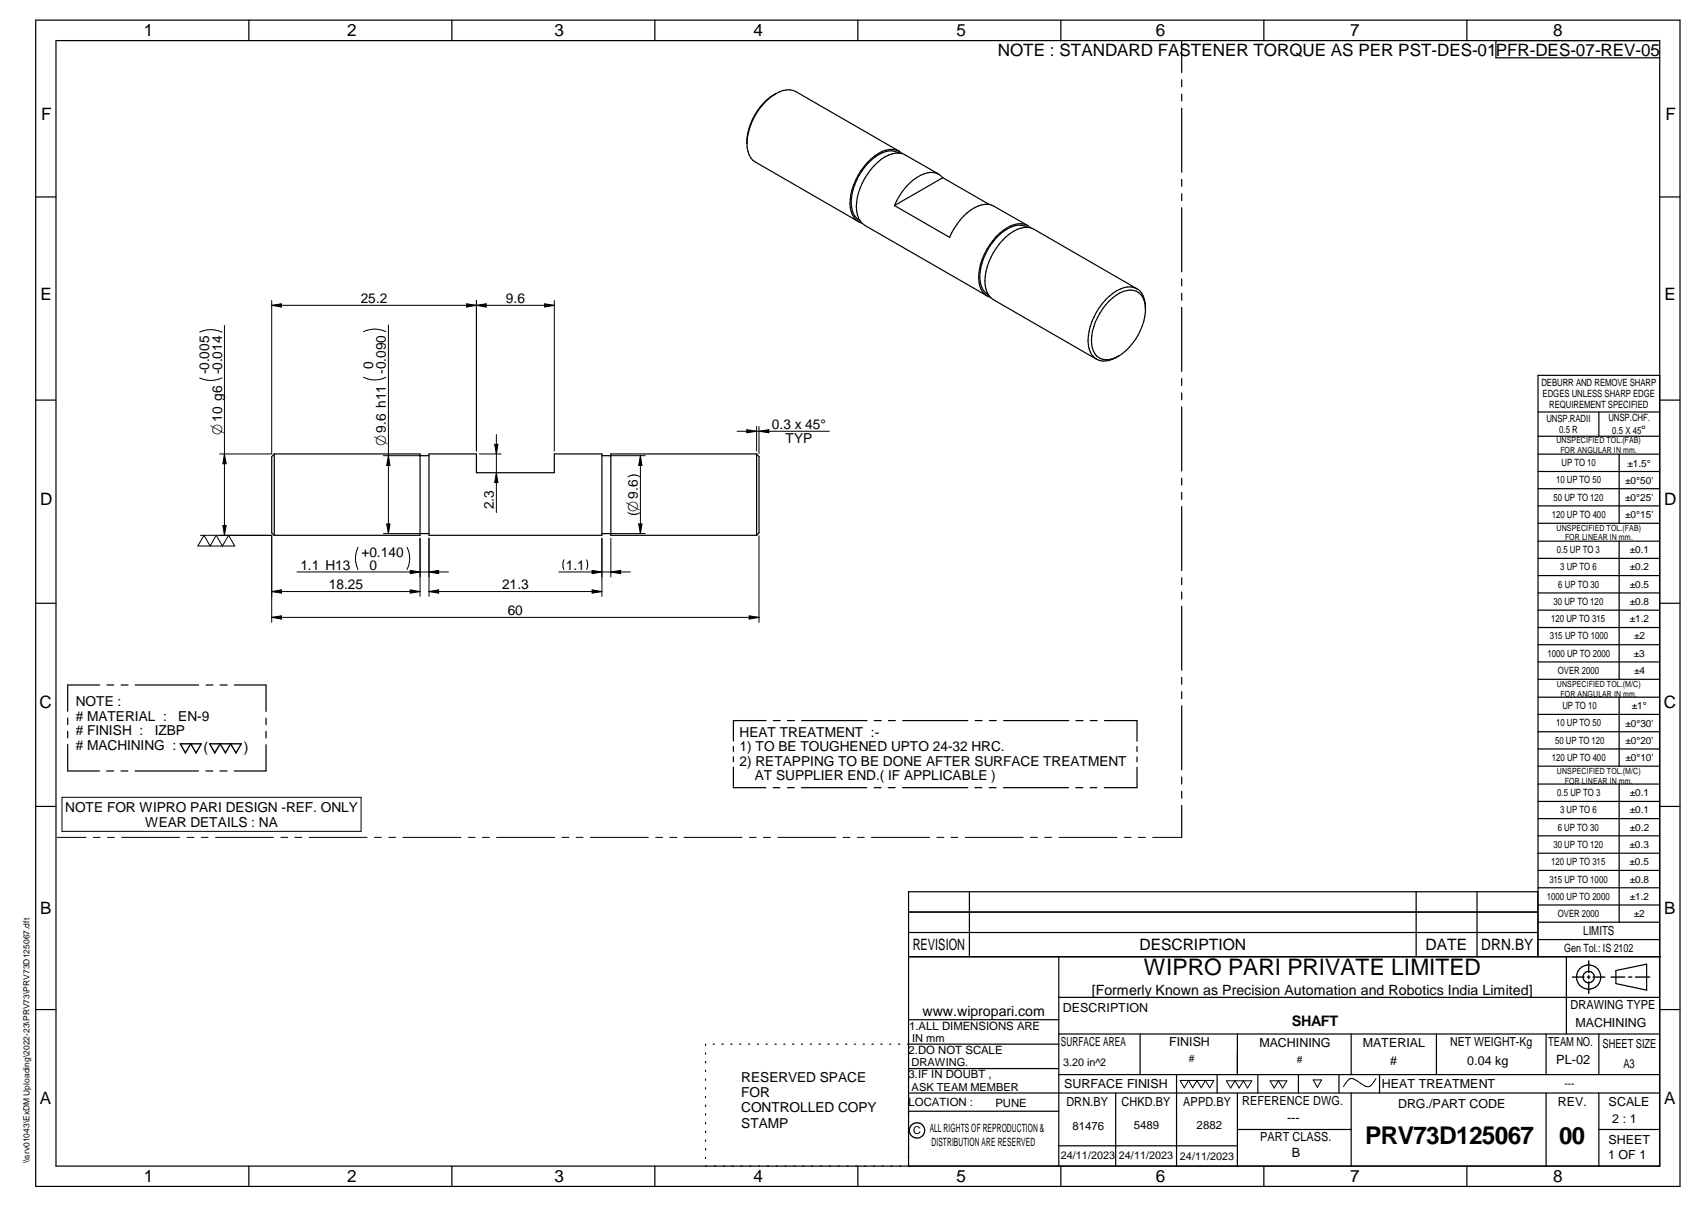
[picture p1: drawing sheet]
<svg xmlns="http://www.w3.org/2000/svg" width="420mm" height="297mm" viewBox="0 0 420 297" stroke-linecap="round" stroke-linejoin="round" font-family="sans-serif">
<g fill="none" stroke="#000" stroke-width=".3">
<path d="M8.8 5h405v287h-405zM13.8 10h395v277h-395zM61.3 5v5M111.3 5v5M161.3 5v5M211.3 5v5M261.3 5v5M291 10v7.9M291 19.6v1.7M311.3 5v5M361.3 5v5M368.4 10v4.2h40.4"/>
<path d="M184 35.3a5 5 0 0 0 2 4.6l25.4 14.6M191 23.1a15.5 15.5 0 0 0-7 12.2M191 23.1a5.1 5.1 0 0 1 5-.5l25.4 14.6M191 23.1a14.6 14.6 0 0 0-7 12.2M221.4 37.7a5 5 0 0 0-5.8 .9 14.6 14.6 0 0 0-5.9 12.2 4.1 4.1 0 0 0 2.1 3.5M221.4 37.2l.8 .6M221.4 37.2a5.5 5.5 0 0 0-5.9 1.2 15.5 15.5 0 0 0-6.1 12.7 4.3 4.3 0 0 0 2.8 3.8M291 23.2v1.6M291 26.6v15.8M8.8 48.5h5M220.3 50.6l13.6 7.8a13.5 13.5 0 0 1 7.9-8 4 4 0 0 1 3 .4l8.3 4.7M231.3 42.9l-8.3-4.8a5.4 5.4 0 0 0-6 1.1 15.5 15.5 0 0 0-6 12.7 4.7 4.7 0 0 0 2 3.6l30.1 17.3"/>
<path d="M232.2 43.7l11.5 6.6M232.2 43.7l-11.9 6.9M232.2 43.7a4.1 4.1 0 0 0-5.5-.6 14.6 14.6 0 0 0-6.4 7.5M253.1 56a4.4 4.4 0 0 0-5 .3 14.5 14.5 0 0 0-6.7 12.8 4.1 4.1 0 0 0 2 3.5M253.1 55.5a5.5 5.5 0 0 0-6 1.1 15.3 15.3 0 0 0-6 12.8 4.2 4.2 0 0 0 2.8 3.8M253.1 55.5l.7 .5M291 44.2v1.6M291 47.7v1.7M291 51.1v15.8M408.8 48.5h5M280 71.1a6.1 6.1 0 0 0-6.8 1.8 15.4 15.4 0 0 0-5.2 11.9 4.7 4.7 0 0 0 2 3.6M280 71.1a5 5 0 0 1 2.1 4.5 14.3 14.3 0 0 1-7.4 12.5 3.8 3.8 0 0 1-5.9-3.4 14.2 14.2 0 0 1 7.9-13 3.7 3.7 0 0 1 5.3 3.1l.1 .9"/>
<path d="M280 71.1l-25.3-14.7a5.3 5.3 0 0 0-6 1.1 15.4 15.4 0 0 0-6.1 12.7 4.7 4.7 0 0 0 2 3.5l25.4 14.7M291 68.7v1.7M291 72.2v1.7M291 75.6v15.8M8.8 98.5h5M275.5 87.6a5.4 5.4 0 0 1-5.5 .8M291 93.2v1.7M291 96.7v1.7M408.8 92.4h-30v143.1M408.8 98.5h5M67.6 111.7h35.9v20h-35.9M67.6 111.7v20"/>
<path d="M67.6 111.7l-.7 .7v18.7l.7 .6M103.5 112.1h2.2M105.7 111.7h11.6v4.6h19.2v-4.6h11.7v20h-42.5zM148.2 112.1h2.2M186.3 111.7l.6 .7v18.7l-.6 .6M186.3 111.7v20M186.3 111.7h-35.9v20h35.9M291 100.2v15.7M291 117.7v1.7M378.8 101.4h30M378.8 107.4h30M378.8 111.8h30"/>
<path d="M378.8 116h30M393.8 101.4v6M398.8 111.8v17M103.5 131.3h2.2M148.2 131.3h2.2M291 121.2v1.7M291 124.7v15.7M378.8 120.3h30M378.8 124.5h30M378.8 128.8h30M378.8 133.2h30M378.8 137.4h30"/>
<path d="M398.8 133.2v34M8.8 148.5h5M291 142.2v1.7M291 145.7v1.7M291 149.2v15.7M378.8 141.6h30M378.8 145.9h30M378.8 150.2h30M378.8 154.4h30M378.8 158.7h30M408.8 148.5h5M16.7 176.7v1.6"/>
<path d="M16.7 180v1.6M24.5 168.6h-7.8v6.4M26.3 168.6h1.7M29.8 168.6h1.7M33.3 168.6h15.6M50.7 168.6h1.7M54.2 168.6h1.8M57.7 168.6h7.8v6.5M65.5 176.7v1.7M188.7 177.3h-8.1v5.1M190.4 177.3h1.7M194 177.3h1.7"/>
<path d="M197.4 177.3h16.1M215.3 177.3h1.7M218.8 177.3h1.7M222.3 177.3h16.1M240.1 177.3h1.8M243.7 177.3h1.7M247.2 177.3h16M265 177.3h1.7M268.5 177.3h1.7M272 177.3h8v5.1M291 166.7v1.7M291 170.2v1.7"/>
<path d="M291 173.7v15.7M378.8 162.9h30M378.8 167.2h30M378.8 171.6h30M378.8 175.8h30M398.8 171.6v17M8.8 198.5h5M16.7 183.2v6.5h7.8M26.3 189.7h1.7M29.8 189.7h1.7M33.3 189.7h15.6M50.7 189.7h1.7"/>
<path d="M54.2 189.7h1.7M65.5 183.3v6.4h-7.8M65.5 180v1.6M180.6 183.7v1.2M180.6 186.2v1.3M180.6 188.8v5h8M190.4 193.8h1.7M193.9 193.8h1.7M197.4 193.8h16.1M215.3 193.8h1.7M218.8 193.8h1.7M222.3 193.8h16"/>
<path d="M240.1 193.8h1.7M243.6 193.8h1.7M247.1 193.8h16.1M265 193.8h1.7M268.5 193.8h1.7M280 188.8v5h-8M280 183.7v1.3M280 186.3v1.2M291 191.2v1.7M291 194.7v1.7M291 198.2v7.9M378.8 180.1h30"/>
<path d="M378.8 184.3h30M378.8 188.6h30M378.8 193h30M378.8 197.2h30M398.8 193v33.9M408.8 198.5h5M238.7 219.5v16M348.8 219.5v16M363.8 219.5v16M378.8 201.5h30M378.8 205.7h30M378.8 210h30"/>
<path d="M378.8 214.2h30M378.8 218.5h30M223.8 235.5h185.2M223.8 229.5h154.9M223.8 224.5h154.9M260.8 235.5v51.5M378.7 235.5v-16h-154.9v67.5M378.8 222.7h30M378.8 226.9h30M378.8 231.2h30M385.8 235.5v19M398 238.8l7.5-1.5v6.4l-7.5-1.6z"/>
<path d="M8.8 248.5h5M173.8 257v.3M173.8 259.1v.3M175.6 257h.3M177.8 257h.3M180 257h.3M182.1 257h.3M184.4 257h.2M186.5 257h.3M188.7 257h.3M190.9 257h.3M193 257h.3"/>
<path d="M195.2 257h.3M197.4 257h.3M199.5 257h.3M201.7 257h.3M203.9 257h.3M206.1 257h.3M208.2 257h.4M210.4 257h.3M212.6 257h.3M214.7 257h.4M216.9 257h.3M219.1 257h.3"/>
<path d="M221.3 257h.3M223.8 251h37M260.8 257h-37.3M260.8 245.4h148M260.8 254.5h148M280.8 254.5v10M304.7 254.5v10M332.8 254.5v10M353.8 254.5v10M380.8 254.5v10M393.8 254.5v10M408.8 248.5h5"/>
<path d="M173.8 261.2v.4M173.8 263.4v.3M173.8 265.6v.3M173.8 267.7v.3M173.8 269.8v.3M173.8 271.9v.4M173.8 274.1v.3M173.8 276.3v.3M173.8 278.4v.3M223.8 269h185M223.8 263h37M223.8 273.5h37"/>
<path d="M260.8 264.5h148M274.8 269v18M289.8 264.5v22.5M299.8 264.5v4.5M304.7 278h28.1M304.7 269v18M309.8 264.5v4.5M319.8 264.5v4.5M329.8 264.5v4.5M332.8 269v18M339.8 264.5v4.5M380.8 269v18"/>
<path d="M393.8 269v18M393.8 278h15M61.3 287v5M111.3 287v5M161.3 287v5M173.8 280.5v.3M173.8 282.7v.3M173.8 284.8v.3M211.3 287v5M260.8 282h43.9M261.3 287v5M311.3 287v5"/>
<path d="M361.3 287v5"/>
<circle cx="391.3" cy="240.5" r="2.99"/>
<circle cx="391.3" cy="240.5" r="1.41"/>
<circle cx="225.9" cy="278.2" r="1.89"/>
</g>
<path d="M44.4 183h5.2l-1.3 2.3-1.3-2.3-1.3 2.3zM51.6 183h7.8l-1.3 2.3-1.3-2.3-1.3 2.3-1.3-2.3-1.3 2.3zM391.3 236.5v2.9M387.3 240.5h2.8M390.9 240.5h.7M391.3 240.1v.7M391.3 241.6v2.9M392.3 240.5h3M396.8 240.5h3.4M401.1 240.5h.8M402.8 240.5h3.5" fill="none" stroke="#000" stroke-width=".34"/>
<g fill="none" stroke="#000" stroke-width=".25">
<path d="M66.9 75.1l2.4-.3v.8zM66.9 74v37.6M66.9 75.1h69.6M95.7 80v51.3M114.9 74.8l2.4 .3-2.4 .5zM117.3 74v37M117.3 75.1l2.4-.3v.8zM134.1 74.8l2.4 .3-2.4 .5zM136.5 74v37M49.2 93a6.3 6.3 0 0 0 5.5 0M54.7 81.7a6.3 6.3 0 0 0-5.5 0M55.3 80.1v51.6"/>
<path d="M89.5 92.8a5.9 5.9 0 0 0 5.5 0M95 81.6a6.3 6.3 0 0 0-5.5 0M54.1 111.7h12.7M55.3 111.7l.4 2.4h-.8zM94.4 112.1h9.4M95.7 112.1l.3 2.5h-.8zM118.1 111.7h5.3M121.8 109.3h.8l-.4 2.4zM122.2 116.3l.4 2.4h-.8zM122.2 106.9v19.3M150.1 112.1h8.8M157.7 112.1l.4 2.5h-.8z"/>
<path d="M157.7 112.1v19.2M181.5 106.1h22.7M183.9 105.7l2.4 .4-2.4 .4zM186.3 104.9v6.1M186.9 104.9v6.7M186.9 106.1l2.4-.4v.8zM49.3 131.7h17.7M50.2 131.7l1.6 2.7 1.4-2.7 1.6 2.7 1.5-2.7 1.5 2.7h-9.1zM54.9 129.3h.8l-.4 2.4zM66.9 131.9v21.3M88.2 134.7a6.3 6.3 0 0 0 0 5.5M94.4 131.3h9.4"/>
<path d="M95.2 128.9h.8l-.3 2.4zM100.2 134.7a5.9 5.9 0 0 1 0 5.5M103.5 132.5v14.3M105.7 132.5v14.3M138.9 137.8a2.99 2.99 0 0 0 0 2.4M144.5 137.8a2.99 2.99 0 0 1 0 2.4M148.2 132.5v14.3M150.1 131.3h8.8M150.4 132.5v9.5M157.3 128.9h.8l-.4 2.4zM186.9 131.9v21.3M66.9 145.6l2.4-.4v.8z"/>
<path d="M66.9 151.9l2.4-.3v.8zM66.9 145.6h36.6M66.9 151.9h120M73.1 140.8h37.3M101 145.2l2.5 .4-2.5 .4zM101 140.4l2.5 .4-2.5 .4zM105.7 145.6h42.5M105.7 145.6l2.3-.4v.8zM105.7 140.8l2.3-.4v.8zM137.6 140.8h17.6M145.8 145.2l2.4 .4-2.4 .4zM145.8 140.4l2.4 .4-2.4 .4z"/>
<path d="M150.4 140.8l2.5-.4v.8zM184.5 151.6l2.4 .3-2.4 .5zM15.3 196.2h73.6v8.4h-73.6zM14.1 206.1h7.1M23 206.1h1.7M26.5 206.1h1.7M30 206.1h14.3M46 206.1h1.8M49.6 206.1h1.7M53.1 206.1h14.2M69.2 206.1h1.7M72.6 206.1h1.8"/>
<path d="M76.1 206.1h14.3M92.2 206.1h1.7M95.7 206.1h1.7M99.2 206.1h14.3M115.3 206.1h1.7M118.8 206.1h1.7M122.3 206.1h14.3M138.4 206.1h1.7M141.9 206.1h1.7M145.4 206.1h14.3M161.5 206.1h1.7M165 206.1h1.7"/>
<path d="M168.5 206.1h14.2M184.6 206.1h1.7M188 206.1h1.8M191.5 206.1h14.4M207.6 206.1h1.7M211.1 206.1h1.7M214.6 206.1h14.3M230.7 206.1h1.7M234.2 206.1h1.7M237.7 206.1h14.3M253.8 206.1h1.7M257.3 206.1h1.7"/>
<path d="M260.8 206.1h14.3M276.9 206.1h1.7M280.4 206.1h1.7M283.9 206.1h7.1M290.6 265.9h8.3l-1 1.8-1-1.8-1 1.8-1.1-1.8-1.1 1.8-1-1.8-1 1.8zM302 266h6.3l-1.1 1.8-1-1.8-1 1.8-1-1.8-1.1 1.8zM312.8 266h4.1l-1 1.8-1-1.8-1.1 1.8zM323.4 265.8h2.1l-1.1 1.8zM338.9 265.4l-1.1 1.6a1.22 1.22 0 0 1-1.7 .2l-1.9-1.2a1.6 1.6 0 0 0-2.8 .6l-.5 .8"/>
</g>
<g fill="#000">
<path d="M66.9 75.1l2.4-.3v.8zM114.9 74.8l2.4 .3-2.4 .5zM117.3 75.1l2.4-.3v.8zM134.1 74.8l2.4 .3-2.4 .5zM55.3 111.7l.4 2.4h-.8zM95.7 112.1l.3 2.5h-.8zM122.2 116.3l.4 2.4h-.8zM121.8 109.3h.8l-.4 2.4zM157.7 112.1l.4 2.5h-.8zM183.9 105.7l2.4 .4-2.4 .4zM186.9 106.1l2.4-.4v.8zM54.9 129.3h.8l-.4 2.4z"/>
<path d="M95.2 128.9h.8l-.3 2.4zM157.3 128.9h.8l-.4 2.4zM66.9 145.6l2.4-.4v.8zM66.9 151.9l2.4-.3v.8zM101 145.2l2.5 .4-2.5 .4zM101 140.4l2.5 .4-2.5 .4zM105.7 140.8l2.3-.4v.8zM105.7 145.6l2.3-.4v.8zM145.8 145.2l2.4 .4-2.4 .4zM145.8 140.4l2.4 .4-2.4 .4zM150.4 140.8l2.5-.4v.8zM184.5 151.6l2.4 .3-2.4 .5z"/>
</g>
<text font-size="6" x="336.2" y="281.6">PRV73D125067</text>
<text font-size="5.9" x="384" y="281.6">00</text>
<text font-size="5.6" x="281.7" y="239.9">WIPRO PARI PRIVATE LIMITED</text>
<g font-size="4.2">
<text x="35.4" y="9">1</text>
<text x="85.5" y="8.9">2</text>
<text x="136.6" y="9">3</text>
<text x="185.6" y="9">4</text>
<text x="235.6" y="9">5</text>
<text x="284.6" y="8.8">6</text>
<text x="332.6" y="9">7</text>
<text x="382.6" y="9">8</text>
<text x="245.7" y="13.8">NOTE : STANDARD FASTENER TORQUE AS PER PST-DES-01PFR-DES-07-REV-05</text>
<text x="10.1" y="29.6">F</text>
<text x="410.2" y="29.6">F</text>
<text x="9.9" y="73.9">E</text>
<text x="409.9" y="73.9">E</text>
<text x="9.9" y="124.2">D</text>
<text x="409.9" y="124.2">D</text>
<text x="9.7" y="174.3">C</text>
<text x="409.7" y="174.3">C</text>
<text x="9.9" y="225">B</text>
<text x="409.8" y="225">B</text>
<text x="9.8" y="271.7">A</text>
<text x="409.8" y="271.7">A</text>
<text x="35.4" y="291">1</text>
<text x="85.5" y="290.9">2</text>
<text x="136.6" y="291">3</text>
<text x="185.6" y="291">4</text>
<text x="235.6" y="291">5</text>
<text x="284.6" y="290.8">6</text>
<text x="332.6" y="291">7</text>
<text x="382.6" y="291">8</text>
</g>
<g font-size="3.9">
<text x="224.8" y="233.8">REVISION</text>
<text x="280.7" y="233.8">DESCRIPTION</text>
<text x="351.1" y="233.8">DATE</text>
<text x="364.8" y="233.8">DRN.BY</text>
</g>
<g font-size="3.7">
<text x="54.7" y="107.1" transform="rotate(-90 54.7 107.1)">O10 g6</text>
<text x="95" y="109.8" transform="rotate(-90 95 109.8)">O9.6 h11</text>
</g>
<text font-size="3.6" x="318.2" y="252.6">SHAFT</text>
<g font-size="3.5">
<text x="50.1" y="185">(</text>
<text x="60.1" y="185">)</text>
<text x="268.9" y="244.9">[Formerly Known as Precision Automation and Robotics India Limited]</text>
<text x="227.2" y="250">www.wipropari.com</text>
</g>
<g font-size="3.4">
<text x="88.8" y="74.5">25.2</text>
<text x="124.6" y="74.5">9.6</text>
<text x="51.6" y="92.2" transform="rotate(-90 51.6 92.2)">-0.005</text>
<text x="54.7" y="92.2" transform="rotate(-90 54.7 92.2)">-0.014</text>
<text x="91.9" y="90.9" transform="rotate(-90 91.9 90.9)">0</text>
<text x="95" y="92" transform="rotate(-90 95 92)">-0.090</text>
<text x="190.1" y="105.5">0.3 x 45°</text>
<text x="193.5" y="109.1">TYP</text>
<text x="121.6" y="125.3" transform="rotate(-90 121.6 125.3)">2.3</text>
<text x="157.1" y="127" transform="rotate(-90 157.1 127)">(O9.6)</text>
<text x="89" y="137">+0.140</text>
<text x="74" y="140.2">1.1 H13</text>
<text x="91" y="140.2">0</text>
<text x="139.4" y="140.2">1.1</text>
<text x="81" y="145">18.25</text>
<text x="123.6" y="145">21.3</text>
<text x="125" y="151.3">60</text>
<text x="18.7" y="173.8">NOTE :</text>
<text x="18.7" y="177.4"># MATERIAL :</text>
<text x="43.9" y="177.4">EN-9</text>
<text x="18.7" y="181"># FINISH :</text>
<text x="18.7" y="184.6"># MACHINING :</text>
<text x="38.1" y="181">IZBP</text>
<text x="182.1" y="181.3">HEAT TREATMENT :-</text>
<text x="182.1" y="184.9">1) TO BE TOUGHENED UPTO 24-32 HRC.</text>
<text x="182.1" y="188.5">2) RETAPPING TO BE DONE AFTER SURFACE TREATMENT</text>
<text x="185.9" y="192.1">AT SUPPLIER END.( IF APPLICABLE )</text>
<text x="16.1" y="199.8">NOTE FOR WIPRO PARI DESIGN -REF. ONLY</text>
<text x="35.8" y="203.4">WEAR DETAILS : NA</text>
<text x="182.6" y="266.2">RESERVED SPACE</text>
<text x="182.6" y="270">FOR</text>
<text x="182.6" y="273.7">CONTROLLED COPY</text>
<text x="182.6" y="277.5">STAMP</text>
</g>
<g font-size="3.1">
<text x="389.9" y="230.2">LIMITS</text>
<text x="261.8" y="249">DESCRIPTION</text>
<text x="386.8" y="248.4">DRAWING TYPE</text>
<text x="261.3" y="257.5">SURFACE AREA</text>
<text x="287.9" y="257.5">FINISH</text>
<text x="310.2" y="257.6">MACHINING</text>
<text x="335.6" y="257.7">MATERIAL</text>
<text x="357.2" y="257.5">NET WEIGHT-Kg</text>
<text x="381.3" y="257.4">TEAM NO.</text>
<text x="388" y="252.8">MACHINING</text>
<text x="394.7" y="257.9">SHEET SIZE</text>
<text x="342.3" y="262.1">#</text>
<text x="361.3" y="262.1">0.04 kg</text>
<text x="383.3" y="262">PL-02</text>
<text x="399.8" y="262.8">A3</text>
<text x="262.1" y="267.7">SURFACE FINISH</text>
<text x="340.3" y="267.7">HEAT TREATMENT</text>
<text x="262.6" y="272.2">DRN.BY</text>
<text x="276.2" y="272.1">CHKD.BY</text>
<text x="291.4" y="272.2">APPD.BY</text>
<text x="305.9" y="272">REFERENCE DWG.</text>
<text x="344.3" y="272.6">DRG./PART CODE</text>
<text x="383.7" y="272.2">REV.</text>
<text x="396.2" y="272.3">SCALE</text>
<text x="310.3" y="280.8">PART CLASS.</text>
<text x="317" y="276.2">---</text>
<text x="396.1" y="281.4">SHEET</text>
<text x="397.1" y="276.4">2 : 1</text>
<text x="318.1" y="284.7">B</text>
<text x="396.1" y="285.3">1 OF 1</text>
</g>
<text font-size="3" x="404.2" y="106.8">°</text>
<g font-size="2.8">
<text x="385.2" y="234.4">Gen Tol.: IS 2102</text>
<text x="223.9" y="253.4">1.ALL DIMENSIONS ARE</text>
<text x="223.8" y="259.3">2.DO NOT SCALE</text>
<text x="223.8" y="265.4">3.IF IN DOUBT ,</text>
<text x="223.8" y="272.2">LOCATION :</text>
<text x="245.1" y="272.4">PUNE</text>
<text x="229" y="278.7">ALL RIGHTS OF REPRODUCTION &amp;</text>
<text x="264.1" y="278">81476</text>
<text x="279.2" y="277.7">5489</text>
<text x="294.7" y="277.9">2882</text>
<text x="229.4" y="282.1">DISTRIBUTION ARE RESERVED</text>
</g>
<g font-size="2.7">
<text x="224.7" y="256.4">IN mm</text>
<text x="224.5" y="262.4">DRAWING.</text>
<text x="261.8" y="262.3">3.20 in^2</text>
<text x="224.5" y="268.4">ASK TEAM MEMBER</text>
<text x="224.9" y="279.2">C</text>
<text x="261.3" y="285.2">24/11/2023</text>
<text x="275.6" y="285.2">24/11/2023</text>
<text x="290.6" y="285.4">24/11/2023</text>
</g>
<g font-size="2.5">
<text x="379.6" y="95">DEBURR AND REMOVE SHARP</text>
<text x="379.9" y="97.7">EDGES UNLESS SHARP EDGE</text>
<text x="381.5" y="100.5">REQUIREMENT SPECIFIED</text>
<text x="380.9" y="103.8">UNSP.RADII</text>
<text x="384" y="106.6">0.5 R</text>
<text x="396.1" y="103.6">UNSP.CHF.</text>
<text x="397.1" y="106.8">0.5 X 45</text>
<text x="383.2" y="119">10 UP TO 50</text>
<text x="384.6" y="114.7">UP TO 10</text>
<text x="400.3" y="119">±0°50'</text>
<text x="400.8" y="114.8">±1.5°</text>
<text x="382.6" y="123.2">50 UP TO 120</text>
<text x="400.3" y="123.2">±0°25'</text>
<text x="382.2" y="127.4">120 UP TO 400</text>
<text x="400.3" y="127.4">±0°15'</text>
<text x="383.4" y="136.1">0.5 UP TO 3</text>
<text x="401.4" y="136.1">±0.1</text>
<text x="384.2" y="140.4">3 UP TO 6</text>
<text x="401.4" y="140.3">±0.2</text>
<text x="382.6" y="148.8">30 UP TO 120</text>
<text x="383.8" y="144.6">6 UP TO 30</text>
<text x="401.4" y="148.9">±0.8</text>
<text x="401.4" y="144.7">±0.5</text>
<text x="382" y="153.1">120 UP TO 315</text>
<text x="401.4" y="153.1">±1.2</text>
<text x="381.2" y="161.6">1000 UP TO 2000</text>
<text x="381.7" y="157.4">315 UP TO 1000</text>
<text x="402.4" y="161.6">±3</text>
<text x="402.5" y="157.4">±2</text>
<text x="383.7" y="165.9">OVER 2000</text>
<text x="402.5" y="165.9">±4</text>
<text x="383.2" y="178.8">10 UP TO 50</text>
<text x="384.8" y="174.5">UP TO 10</text>
<text x="400.3" y="178.8">±0°30'</text>
<text x="401.9" y="174.6">±1°</text>
<text x="383" y="183">50 UP TO 120</text>
<text x="400.3" y="183.1">±0°20'</text>
<text x="382.2" y="187.3">120 UP TO 400</text>
<text x="400.3" y="187.3">±0°10'</text>
<text x="383.5" y="195.9">0.5 UP TO 3</text>
<text x="401.4" y="196">±0.1</text>
<text x="384.2" y="200.1">3 UP TO 6</text>
<text x="401.4" y="200.2">±0.1</text>
<text x="382.6" y="208.7">30 UP TO 120</text>
<text x="383.7" y="204.4">6 UP TO 30</text>
<text x="401.4" y="208.7">±0.3</text>
<text x="401.4" y="204.4">±0.2</text>
<text x="382" y="213">120 UP TO 315</text>
<text x="401.4" y="212.9">±0.5</text>
<text x="381" y="221.4">1000 UP TO 2000</text>
<text x="381.6" y="217.2">315 UP TO 1000</text>
<text x="401.4" y="221.4">±1.2</text>
<text x="401.4" y="217.2">±0.8</text>
<text x="383.7" y="225.7">OVER 2000</text>
<text x="402.4" y="225.7">±2</text>
<text x="292.8" y="261.5">#</text>
<text x="319.4" y="261.6">#</text>
<text x="385.3" y="267.5">---</text>
</g>
<g font-size="2.1">
<text x="383.3" y="109.1">UNSPECIFIED TOL.(FAB)</text>
<text x="384.3" y="111.4">FOR ANGULAR IN mm.</text>
<text x="383.4" y="130.6">UNSPECIFIED TOL.(FAB)</text>
<text x="385.4" y="133">FOR LINEAR IN mm.</text>
<text x="383.4" y="169">UNSPECIFIED TOL.(M/C)</text>
<text x="384.3" y="171.4">FOR ANGULAR IN mm.</text>
<text x="383.4" y="190.5">UNSPECIFIED TOL.(M/C)</text>
<text x="385.4" y="192.8">FOR LINEAR IN mm.</text>
<text x="7.2" y="286.3" transform="rotate(-90 7.2 286.3)">\\srv01043\ExDM Uploading\2022-23\PRV73\PRV73D125067.dft</text>
</g>
</svg>
